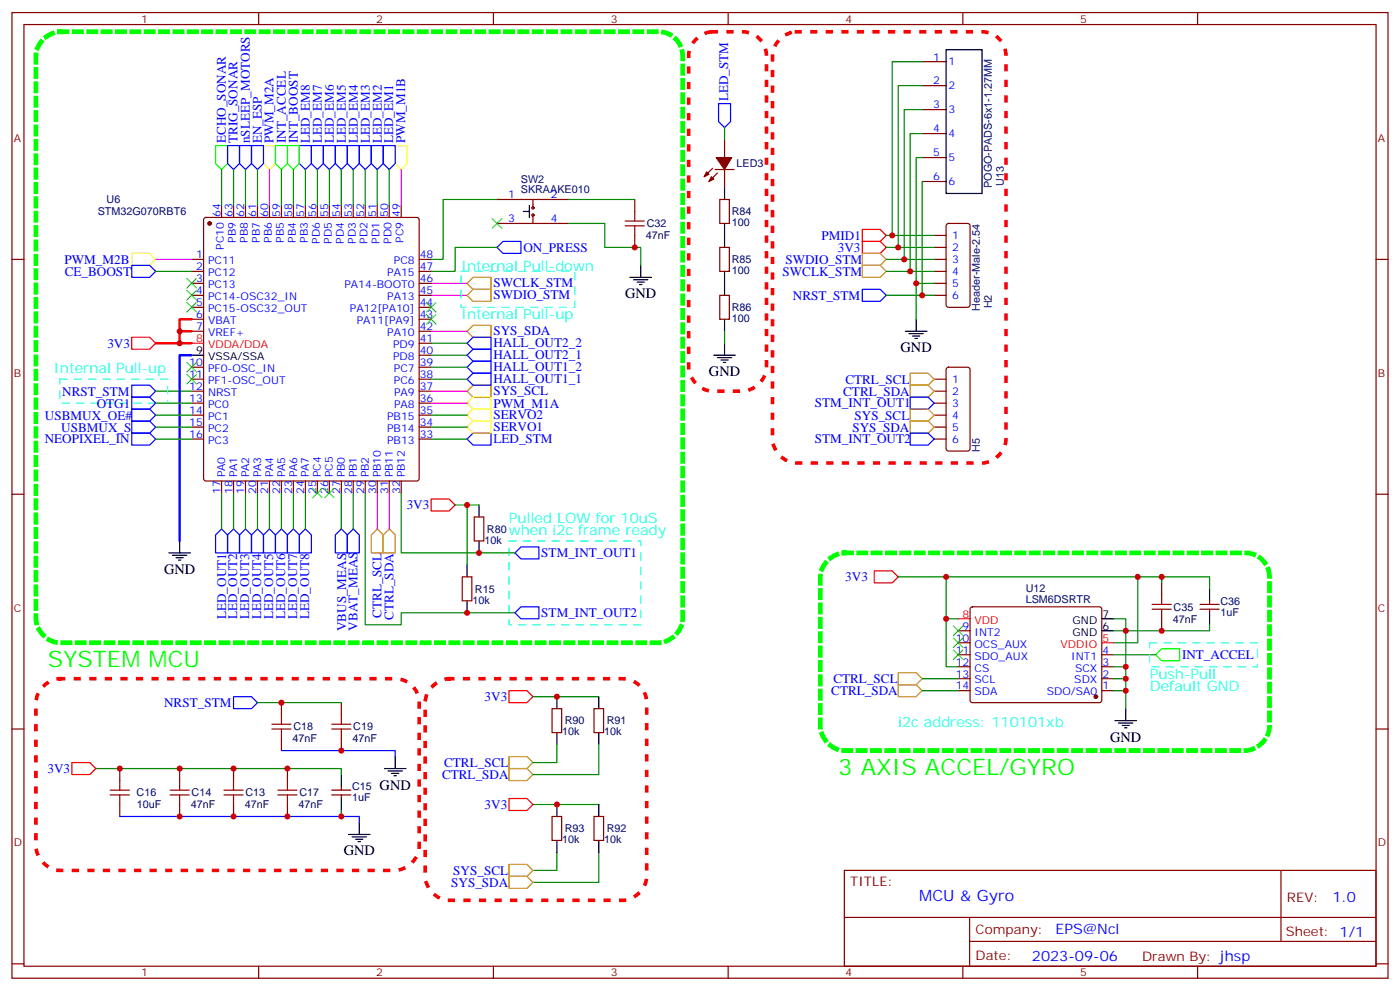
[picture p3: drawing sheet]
<svg xmlns="http://www.w3.org/2000/svg" width="412mm" height="292mm" viewBox="0 0 412 292" stroke-linecap="round" stroke-linejoin="round" font-family="sans-serif">
<g fill="none" stroke="#870000" stroke-width=".35">
<path d="M3.5 3.7h405.4v284.3h-405.4zM7.1 7.2h398.2v277.3h-398.2zM76.2 3.7v3.5M145.3 3.7v3.5M214.5 3.7v3.5M271.6 18.2h7.1M283.6 3.7v3.5M352.8 3.7v3.5M271.6 25.2h7.1M271.6 32.3h7.1M271.6 39.3h7.1M146.4 58.7h21.2"/>
<path d="M157 58.7v2.5M187 58.7v3.6M209.9 49.6l-2.5 2.4M210.6 49.9h5.7M211.3 51l-2.5 2.4M212 58.7h2.8v7.1h-2.8zM213.4 41.1v5.3M213.4 49.9v5.3M271.6 46.4h7.1M271.6 53.4h7.1M3.5 76.4h3.6M56.4 76.4h3.6"/>
<path d="M56.4 79.9h3.6M60.2 64.2l.5-.2h62.1l.5 .2 .2 .5v76.2l-.3 .5-.4 .2h-62.1l-.5-.2-.2-.5v-76.2zM65.3 60.5v3.5M68.8 60.5v3.5M72.3 60.5v3.5M75.8 60.5v3.5M79.4 60.5v3.5M82.9 60.5v3.5M86.4 60.5v3.5M90 60.5v3.5M93.5 60.5v3.5M97 60.5v3.5"/>
<path d="M100.5 60.5v3.5M104.1 60.5v3.5M107.6 60.5v3.5M111.1 60.5v3.5M114.7 60.5v3.5M118.2 60.5v3.5M123.5 76.4h3.5M123.5 79.9h3.5M146.4 65.8h21.2M157 63.3v2.5M187 69.3v3.5M212 72.8h2.8v7.1h-2.8z"/>
<path d="M275.2 76.4h3.5M275.2 79.9h3.5M275.2 69.3h3.5M275.2 72.8h3.5M278.9 66l.5-.2h5.6l.7 .4 .1 23.6-.5 .6-5.9 .1-.7-.5v-23.5zM405.3 76.4h3.6M56.4 83.4h3.6M56.4 87h3.6M56.4 90.5h3.6M56.4 94h3.6M56.4 97.5h3.6M123.5 83.4h3.5"/>
<path d="M123.5 87h3.5M123.5 90.5h3.5M123.5 94h3.5M123.5 97.5h3.5M212 87h2.8v7h-2.8zM275.2 83.4h3.5M275.2 87h3.5M56.4 108.1h3.6M56.4 111.7h3.6M56.4 115.2h3.6M56.4 118.7h3.6M123.5 108.1h3.5"/>
<path d="M123.5 111.7h3.5M123.5 115.2h3.5M123.5 118.7h3.5M123.5 104.6h3.5M123.5 101.1h3.5M275.2 111.7h3.5M275.2 115.2h3.5M275.2 118.7h3.5M278.9 108.3l.5-.2h5.6l.7 .5 .1 23.5-.5 .7h-5.9l-.7-.4v-23.6zM56.4 122.2h3.6M56.4 125.8h3.6M56.4 129.3h3.6"/>
<path d="M123.5 122.2h3.5M123.5 125.8h3.5M123.5 129.3h3.5M275.2 122.2h3.5M275.2 125.8h3.5M275.2 129.3h3.5M3.5 145.5h3.6M65.3 141.6v3.6M68.8 141.6v3.6M72.3 141.6v3.6M75.8 141.6v3.6M79.4 141.6v3.6"/>
<path d="M82.9 141.6v3.6M86.4 141.6v3.6M90 141.6v3.6M93.5 141.6v3.6M97 141.6v3.6M100.5 141.6v3.6M104.1 141.6v3.6M107.6 141.6v3.6M111.1 141.6v3.6M114.7 141.6v3.6M118.2 141.6v3.6M139.7 152.2h2.8v7.1h-2.8z"/>
<path d="M405.3 145.5h3.6M136.2 169.9h2.8v7h-2.8zM286 178.9l.5-.2h37.3l.5 .2 .3 .5-.1 27.1-.7 .4-37.6-.1-.4-.6v-26.8zM342.2 171.6v3.6M353.5 179.4h5.6M353.5 178h5.6M356.3 176.9v1.1M356.3 179.4v1M282.2 199.8h3.6M282.2 196.3h3.6M282.2 192.8h3.6M282.2 185.7h3.6"/>
<path d="M282.2 189.3h3.6M324.6 199.8h3.5M324.6 196.3h3.5M324.6 192.8h3.5M342.2 182.2v3.5M3.5 214.7h3.6M82.9 206.9v3.5M82.9 217.5v3.5M100.5 206.9v3.5M100.5 217.5v3.5M162.6 208.7h2.9v7h-2.9zM175 208.7h2.8v7h-2.8z"/>
<path d="M282.2 203.4h3.6M324.6 203.4h3.5M405.3 214.7h3.6M35.3 226.3v3.5M35.3 236.9v3.5M52.9 226.3v3.5M52.9 236.9v3.5M68.8 226.3v3.5M68.8 236.9v3.5M84.7 226.3v3.5M84.7 236.9v3.5M97.7 234.1h5.7"/>
<path d="M97.7 232.7h5.7M100.5 231.6v1.1M100.5 234.1v1M162.6 240.4h2.9v7.1h-2.9zM175 240.4h2.8v7.1h-2.8zM248.7 256.3h156.6v28.2h-156.6zM377.3 256.3v20.9M248.7 270.1h156.5M285.6 277.2h119.6M285.6 270.1v14.2M3.5 283.8h3.6M76.2 284.5v3.5"/>
<path d="M145.3 284.5v3.5M214.5 284.5v3.5M283.6 284.5v3.5M352.8 284.5v3.5M405.3 283.8h3.6"/>
<circle cx="157" cy="63.3" r=".35"/>
<circle cx="157" cy="61.2" r=".35"/>
</g>
<path d="M254 71.1h5.3l1.8 1.7-1.8 1.8h-5.3zM254 67.6h5.3l1.8 1.7-1.8 1.8h-5.3zM38.8 99.3h5.3l1.8 1.8-1.8 1.7h-5.3zM56.4 101.1h3.6M127 146.9h5.3l1.8 1.8-1.8 1.8h-5.3zM257.5 168.1h5.3l1.8 1.8-1.8 1.7h-5.3zM282.2 182.2h3.6M324.6 189.3h3.5M149.9 203.4h5.3l1.8 1.7-1.8 1.8h-5.3zM21.2 224.5h5.3l1.7 1.8-1.7 1.8h-5.3zM149.9 235.1h5.3l1.8 1.8-1.8 1.8h-5.3z" fill="none" stroke="#f00" stroke-width=".35"/>
<g fill="none" stroke="#c90" stroke-width=".35">
<path d="M254 74.6h5.3l1.8 1.8-1.8 1.7h-5.3zM254 78.1h5.3l1.8 1.8-1.8 1.8h-5.3zM137.6 83.4l1.7-1.7h5.3v3.5h-5.3zM137.6 87l1.7-1.8h5.3v3.5h-5.3zM137.6 97.5l1.7-1.7h5.3v3.5h-5.3zM139.3 113.4h5.3v3.5h-5.3l-1.7-1.7zM268.1 109.9h5.3l1.8 1.8-1.8 1.7h-5.3zM268.1 113.4h5.3l1.8 1.8-1.8 1.7h-5.3zM268.1 124h5.3l1.8 1.8-1.8 1.7h-5.3zM268.1 120.5h5.3l1.8 1.7-1.8 1.8h-5.3zM111.1 155.8l1.8 1.7v5.3h-3.5v-5.3zM114.7 155.8l1.7 1.7v5.3h-3.5v-5.3z"/>
<path d="M264.6 198.1h5.3l1.7 1.7-1.7 1.8h-5.3zM264.6 201.6h5.3l1.7 1.8-1.7 1.7h-5.3zM149.9 222.8h5.3l1.8 1.7-1.8 1.8h-5.3zM149.9 226.3h5.3l1.8 1.8-1.8 1.7h-5.3zM149.9 254.5h5.3l1.8 1.8-1.8 1.8h-5.3zM149.9 258.1h5.3l1.8 1.7-1.8 1.8h-5.3z"/>
</g>
<path d="M127 83.4h10.6M127 87h10.6M127 97.5h10.6M127 115.2h10.6M111.1 145.2v10.6M114.7 145.2v10.6" fill="none" stroke="#c0c" stroke-width=".35"/>
<g fill="none" stroke="#00f" stroke-width=".35">
<path d="M211.7 30.5h3.5v5.3l-1.8 1.8-1.7-1.8zM67 42.9h3.6v5.3l-1.8 1.7-1.8-1.7zM70.6 42.9h3.5v5.3l-1.8 1.7-1.7-1.7zM74.1 42.9h3.5v5.3l-1.8 1.7-1.7-1.7zM88.2 42.9h3.5v5.3l-1.7 1.7-1.8-1.7zM91.7 42.9h3.5v5.3l-1.7 1.7-1.8-1.7zM95.2 42.9h3.6v5.3l-1.8 1.7-1.8-1.7zM98.8 42.9h3.5v5.3l-1.8 1.7-1.7-1.7zM102.3 42.9h3.5v5.3l-1.7 1.7-1.8-1.7zM105.8 42.9h3.6v5.3l-1.8 1.7-1.8-1.7zM109.4 42.9h3.5v5.3l-1.8 1.7-1.7-1.7zM112.9 42.9h3.5v5.3l-1.7 1.7-1.8-1.7z"/>
<path d="M38.8 78.1h5.3l1.8 1.8-1.8 1.8h-5.3zM146.4 72.8l1.8-1.7h5.3v3.5h-5.3zM254 85.2h5.3l1.8 1.8-1.8 1.7h-5.3zM38.8 113.4h5.3l1.8 1.8-1.8 1.7h-5.3zM38.8 116.9h5.3l1.8 1.8-1.8 1.8h-5.3zM137.6 111.7l1.7-1.8h5.3v3.5h-5.3zM137.6 108.1l1.7-1.7h5.3v3.5h-5.3zM137.6 104.6l1.7-1.8h5.3v3.6h-5.3zM137.6 101.1l1.7-1.8h5.3v3.5h-5.3zM268.1 116.9h5.3l1.8 1.8-1.8 1.8h-5.3zM38.8 120.5h5.3l1.8 1.7-1.8 1.8h-5.3zM38.8 124h5.3l1.8 1.8-1.8 1.7h-5.3z"/>
<path d="M38.8 127.5h5.3l1.8 1.8-1.8 1.8h-5.3zM137.6 129.3l1.7-1.8h5.3v3.6h-5.3zM268.1 127.5h5.3l1.8 1.8-1.8 1.8h-5.3zM65.3 155.8l1.7 1.7v5.3h-3.5v-5.3zM68.8 155.8l1.8 1.7v5.3h-3.6v-5.3zM70.6 157.5l1.7-1.7 1.8 1.7v5.3h-3.5zM75.8 155.8l1.8 1.7v5.3h-3.5v-5.3zM79.4 155.8l1.7 1.7v5.3h-3.5v-5.3zM82.9 155.8l1.8 1.7v5.3h-3.6v-5.3zM86.4 155.8l1.8 1.7v5.3h-3.5v-5.3zM90 155.8l1.7 1.7v5.3h-3.5v-5.3zM100.5 155.8l1.8 1.7v5.3h-3.5v-5.3z"/>
<path d="M104.1 155.8l1.7 1.7v5.3h-3.5v-5.3zM151.7 162.8l1.8-1.8h5.2v3.6h-5.2zM153.5 178.7h5.2v3.5h-5.2l-1.8-1.8zM68.8 205.1h5.3l1.7 1.8-1.7 1.8h-5.3zM82.9 221h33.5v1.8M35.3 240.4h70.5v1.8"/>
</g>
<g fill="#870000" stroke="#870000" stroke-width=".35">
<path d="M209.5 52l.8 .7-1.5 .7z"/>
<path d="M208.1 50.6l.7 .7-1.4 .7z"/>
<path d="M211 46.4h4.5l-2.1 3.5z"/>
<circle cx="61.7" cy="65.8" r=".53"/>
<circle cx="322.8" cy="205.1" r=".53"/>
</g>
<g fill="none" stroke="#000" stroke-width=".35">
<path d="M278.7 14.6h10.6v42.4h-10.6zM213.4 55.2v3.5M154.2 62.3h1.7M155.9 60.5v3.5M188.7 78.1v3.6M213.4 65.8v7M213.4 79.9v7.1M185.6 81.7h6.3M186.6 82.4h4.3M187.7 83.1h2.1M188.4 83.8h.7M213.4 94v3.5"/>
<path d="M266.7 97.5h6.3M267.8 98.2h4.2M268.8 99h2.1M269.5 99.7h.7M269.9 94v3.5M56.4 104.6h3.6M210.3 104.6h6.3M211.3 105.3h4.2M212.4 106h2.1M213.1 106.7h.7M213.4 101.1v3.5M52.9 159.3v3.5"/>
<path d="M141.1 148.7v3.5M141.1 159.3v3.5M49.7 162.8h6.4M50.8 163.5h4.2M51.9 164.2h2.1M52.6 164.9h.7M137.6 166.3v3.6M137.6 176.9v3.5M356.3 173.4v3.5M324.6 185.7h3.5M324.6 182.2h3.5M356.3 180.4v3.6"/>
<path d="M164 205.1v3.6M164 215.7v3.6M176.4 205.1v3.6M176.4 215.7v3.6M328.4 212.2h6.4M329.5 212.9h4.2M330.6 213.6h2.1M331.3 214.3h.7M331.6 208.7v3.5M100.5 228.1v3.5M100.5 235.1v3.6M113.2 226.3h6.4"/>
<path d="M114.3 227h4.2M115.4 227.7h2.1M116.1 228.4h.7M116.4 222.8v3.5M164 236.9v3.5M176.4 236.9v3.5M102.7 245.7h6.3M103.7 246.4h4.2M104.8 247.1h2.1M105.5 247.8h.7M105.8 242.2v3.5M164 247.5v3.5"/>
<path d="M176.4 247.5v3.5"/>
</g>
<path d="M52.9 97.5h3.5M56.4 94h-3.5v7.1M45.9 101.1h10.5" fill="none" stroke="#f00" stroke-width=".71"/>
<g fill="none" stroke="#008700" stroke-width=".35">
<path d="M271.6 18.2h-8.8v51.1M213.4 37.6v3.5M271.6 25.2h-7v47.6M271.6 32.3h-5.3v44.1M271.6 39.3h-3.5v40.6M65.3 49.9v10.6M68.8 49.9v10.6M72.3 49.9v10.6M75.8 49.9v10.6M82.9 49.9v10.6M86.4 49.9v10.6M90 49.9v10.6"/>
<path d="M93.5 49.9v10.6M97 49.9v10.6M100.5 49.9v10.6M104.1 49.9v10.6M107.6 49.9v10.6M111.1 49.9v10.6M114.7 49.9v10.6M146.4 58.7h-15.9v17.7h-3.5M167.6 58.7h19.4M271.6 46.4h-1.7v37M271.6 53.4v33.6M45.9 79.9h10.5"/>
<path d="M146.4 72.8h-12.3v7.1h-7.1M167.6 65.8h10.6v7h10.5v5.3M261.1 79.9h14.1M261.1 76.4h14.1M261.1 72.8h14.1M261.1 69.3h14.1M213.4 97.5v3.6M261.1 87h14.1M275.2 83.4h-5.3v10.6M45.9 115.2h10.5M45.9 118.7h10.5M127 101.1h10.6"/>
<path d="M127 104.6h10.6M127 108.1h10.6M127 111.7h10.6M45.9 122.2h10.5M45.9 125.8h10.5M45.9 129.3h10.5M127 122.2h10.6M127 125.8h10.6M127 129.3h10.6M65.3 145.2v10.6M68.8 145.2v10.6M72.3 145.2v10.6"/>
<path d="M75.8 145.2v10.6M79.4 145.2v10.6M82.9 145.2v10.6M86.4 145.2v10.6M90 145.2v10.6M100.5 145.2v10.6M104.1 145.2v10.6M107.6 145.2v38.8h10.6v-3.6h33.5M118.2 145.2v17.6h33.5M134.1 148.7h7M137.6 148.7v17.6M264.6 169.9h14.1v12.3h3.5"/>
<path d="M278.7 169.9h56.4v19.4h-7M335.1 169.9h21.2v3.5M342.2 169.9v1.7M271.6 199.8h10.6M278.7 182.2v14.1h3.5M328.1 182.2h3.5v26.5M328.1 196.3h3.5M328.1 199.8h3.5M328.1 192.8h12.3M356.3 184v1.7h-28.2M75.8 206.9h24.7M157 205.1h19.4"/>
<path d="M164 219.3v5.2h-7M176.4 219.3v8.8h-19.4M271.6 203.4h10.6M328.1 203.4h3.5M28.2 226.3h72.3v1.8M100.5 238.7v1.7M157 236.9h19.4M164 251v5.3h-7M176.4 251v8.8h-19.4"/>
</g>
<g fill="none" stroke="#a10000" stroke-width=".35">
<path d="M184.1 65.1h5.7M184.1 66.5h5.7M187 62.3v2.8M187 66.5v2.8M339.4 178h5.6M339.4 179.4h5.6M342.2 175.2v2.8M342.2 179.4v2.8M80.1 213.3h5.6M80.1 214.7h5.6M82.9 210.4v2.9M82.9 214.7v2.8"/>
<path d="M97.7 213.3h5.7M97.7 214.7h5.7M100.5 210.4v2.9M100.5 214.7v2.8M32.5 232.7h5.6M32.5 234.1h5.6M35.3 229.8v2.9M35.3 234.1v2.8M50.1 232.7h5.6M50.1 234.1h5.6M52.9 229.8v2.9M52.9 234.1v2.8"/>
<path d="M66 232.7h5.6M66 234.1h5.6M68.8 229.8v2.9M68.8 234.1v2.8M81.8 232.7h5.7M81.8 234.1h5.7M84.7 229.8v2.9M84.7 234.1v2.8"/>
</g>
<path d="M56.4 104.6h-3.5v54.7" fill="none" stroke="#00f" stroke-width=".71"/>
<path d="M135.8 79.9h33.5v10.6h-33.5zM17.6 111.7h31.8v7h-31.8zM149.9 159.3h38.8v24.7h-38.8zM338.7 189.3h31.7v7h-31.7z" fill="none" stroke="#0ff" stroke-width=".35" stroke-dasharray="2.1 2.1"/>
<path d="M209.9 9.3h8.8a7.1 7.1 0 0 1 7.1 7.1v91.7a7.6 7.6 0 0 1-7.1 7.1h-8.8a7.6 7.6 0 0 1-7.1-7.1v-91.7a7.6 7.6 0 0 1 7.1-7.1M234.6 9.3h54.7a7.1 7.1 0 0 1 7 7.1v112.9a7.6 7.6 0 0 1-7 7h-54.7a7.6 7.6 0 0 1-7.1-7v-112.9a7.6 7.6 0 0 1 7.1-7.1M17.6 199.8h98.8a7.1 7.1 0 0 1 7.1 7.1v42.3a7.6 7.6 0 0 1-7.1 7.1h-98.8a7.6 7.6 0 0 1-7-7.1v-42.3a7.6 7.6 0 0 1 7-7.1M132.3 199.8h51.1a7.1 7.1 0 0 1 7.1 7.1v51.2a7.6 7.6 0 0 1-7.1 7h-51.1a7.6 7.6 0 0 1-7.1-7v-51.2a7.6 7.6 0 0 1 7.1-7.1" fill="none" stroke="#f00" stroke-width="1.1" stroke-dasharray="1.1 3.5"/>
<path d="M77.6 42.9h3.5v5.3l-1.7 1.7-1.8-1.7zM116.4 42.9h3.5v5.3l-1.7 1.7-1.8-1.7zM38.8 74.6h5.3l1.8 1.8-1.8 1.7h-5.3zM137.6 118.7l1.7-1.8h5.3v3.6h-5.3zM137.6 125.8l1.7-1.8h5.3v3.5h-5.3zM137.6 122.2l1.7-1.7h5.3v3.5h-5.3z" fill="none" stroke="#ff0" stroke-width=".35"/>
<path d="M79.4 49.9v10.6M118.2 49.9v10.6M45.9 76.4h10.5M127 118.7h10.6" fill="none" stroke="#f0f" stroke-width=".35"/>
<path d="M63.5 42.9h3.5v5.3l-1.7 1.7-1.8-1.7zM81.1 42.9h3.6v5.3l-1.8 1.7-1.8-1.7zM84.7 42.9h3.5v5.3l-1.8 1.7-1.7-1.7zM340.4 192.8l1.8-1.8h5.3v3.6h-5.3z" fill="none" stroke="#0f0" stroke-width=".35"/>
<g fill="none" stroke="#3c3" stroke-width=".35">
<path d="M145 64.4l2.8 2.8M147.8 64.4l-2.8 2.8M55 82l2.9 2.8M55 85.5l2.9 2.9M55 89.1l2.9 2.8M57.9 82l-2.9 2.8M57.9 85.5l-2.9 2.9M57.9 89.1l-2.9 2.8M125.6 89.1l2.8 2.8M125.6 92.6l2.8 2.8M128.4 89.1l-2.8 2.8M128.4 92.6l-2.8 2.8"/>
<path d="M55 106.7l2.9 2.8M55 110.2l2.9 2.9M57.9 106.7l-2.9 2.8M57.9 110.2l-2.9 2.9M92.1 143.8l2.8 2.8M94.9 143.8l-2.8 2.8M95.6 143.8l2.8 2.8M98.4 143.8l-2.8 2.8M280.8 184.3l2.8 2.8M280.8 187.9l2.8 2.8M280.8 191.4l2.8 2.8M283.6 184.3l-2.8 2.8"/>
<path d="M283.6 187.9l-2.8 2.8M283.6 191.4l-2.8 2.8"/>
</g>
<path d="M17.6 9.3h176.4a7.1 7.1 0 0 1 7.1 7.1v165.8a7.6 7.6 0 0 1-7.1 7.1h-176.4a7.6 7.6 0 0 1-7-7.1v-165.8a7.6 7.6 0 0 1 7-7.1M248.7 162.8h118.2a7.1 7.1 0 0 1 7 7.1v44.1a7.6 7.6 0 0 1-7 7h-118.2a7.6 7.6 0 0 1-7-7v-44.1a7.6 7.6 0 0 1 7-7.1" fill="none" stroke="#0f0" stroke-width="1.4" stroke-dasharray="2.1 2.1"/>
<g fill="#c00">
<circle cx="52.9" cy="101.1" r=".88"/>
<circle cx="52.9" cy="97.5" r=".88"/>
<circle cx="52.9" cy="226.3" r=".88"/>
<circle cx="35.3" cy="226.3" r=".88"/>
<circle cx="100.5" cy="221" r=".88"/>
<circle cx="82.9" cy="206.9" r=".88"/>
<circle cx="68.8" cy="226.3" r=".88"/>
<circle cx="84.7" cy="226.3" r=".88"/>
<circle cx="52.9" cy="240.4" r=".88"/>
<circle cx="68.8" cy="240.4" r=".88"/>
<circle cx="84.7" cy="240.4" r=".88"/>
<circle cx="100.5" cy="240.4" r=".88"/>
<circle cx="187" cy="72.8" r=".88"/>
<circle cx="141.1" cy="162.8" r=".88"/>
<circle cx="137.6" cy="180.4" r=".88"/>
<circle cx="137.6" cy="148.7" r=".88"/>
<circle cx="331.6" cy="185.7" r=".88"/>
<circle cx="331.6" cy="196.3" r=".88"/>
<circle cx="331.6" cy="199.8" r=".88"/>
<circle cx="331.6" cy="203.4" r=".88"/>
<circle cx="278.7" cy="169.9" r=".88"/>
<circle cx="278.7" cy="182.2" r=".88"/>
<circle cx="335.1" cy="169.9" r=".88"/>
<circle cx="342.2" cy="169.9" r=".88"/>
<circle cx="342.2" cy="185.7" r=".88"/>
<circle cx="262.8" cy="69.3" r=".88"/>
<circle cx="264.6" cy="72.8" r=".88"/>
<circle cx="266.3" cy="76.4" r=".88"/>
<circle cx="268.1" cy="79.9" r=".88"/>
<circle cx="269.9" cy="83.4" r=".88"/>
<circle cx="271.6" cy="87" r=".88"/>
<circle cx="164" cy="205.1" r=".88"/>
<circle cx="164" cy="236.9" r=".88"/>
</g>
<g font-size="6.7" fill="#0f0">
<text x="14.1" y="196.3">SYSTEM MCU</text>
<text x="246.9" y="228.1">3 AXIS ACCEL/GYRO</text>
</g>
<text font-size="4.6" fill="#00f" x="270.8" y="265.3">MCU &amp; Gyro</text>
<g font-size="4.2" fill="#0ff">
<text x="135.8" y="79.9">Internal Pull-down</text>
<text x="135.8" y="94">Internal Pull-up</text>
<text x="15.9" y="109.9">Internal Pull-up</text>
<text x="149.9" y="154">Pulled LOW for 10uS</text>
<text x="149.9" y="157.5">when i2c frame ready</text>
<text x="338.7" y="199.8">Push-Pull</text>
<text x="338.7" y="203.4">Default GND</text>
<text x="264.6" y="214">i2c address: 110101xb</text>
</g>
<g font-size="4.2">
<text x="184.1" y="87.8">GND</text>
<text x="265.3" y="103.7">GND</text>
<text x="208.8" y="110.8">GND</text>
<text x="48.3" y="169">GND</text>
<text x="327" y="218.4">GND</text>
<text x="111.8" y="232.5">GND</text>
<text x="101.2" y="251.9">GND</text>
</g>
<g font-size="4.2" fill="#00f">
<text x="392.5" y="265.6">1.0</text>
<text x="310.9" y="275.1">EPS@Ncl</text>
<text x="304" y="282.9">2023-09-06</text>
</g>
<g font-size="3.9" fill="#00f">
<text x="214.5" y="29.8" transform="rotate(-90 214.5 29.8)">LED_STM</text>
<text x="66.5" y="42.2" transform="rotate(-90 66.5 42.2)">ECHO_SONAR</text>
<text x="70" y="42.2" transform="rotate(-90 70 42.2)">TRIG_SONAR</text>
<text x="73.6" y="42.2" transform="rotate(-90 73.6 42.2)">nSLEEP_MOTORS</text>
<text x="77.1" y="42.2" transform="rotate(-90 77.1 42.2)">EN_ESP</text>
<text x="80.6" y="42.2" transform="rotate(-90 80.6 42.2)">PWM_M2A</text>
<text x="84.2" y="42.2" transform="rotate(-90 84.2 42.2)">INT_ACCEL</text>
<text x="87.7" y="42.2" transform="rotate(-90 87.7 42.2)">INT_BOOST</text>
<text x="91.3" y="42.2" transform="rotate(-90 91.3 42.2)">LED_EM8</text>
<text x="94.8" y="42.2" transform="rotate(-90 94.8 42.2)">LED_EM7</text>
<text x="98.4" y="42.2" transform="rotate(-90 98.4 42.2)">LED_EM6</text>
<text x="101.9" y="42.2" transform="rotate(-90 101.9 42.2)">LED_EM5</text>
<text x="105.4" y="42.2" transform="rotate(-90 105.4 42.2)">LED_EM4</text>
<text x="109" y="42.2" transform="rotate(-90 109 42.2)">LED_EM3</text>
<text x="112.5" y="42.2" transform="rotate(-90 112.5 42.2)">LED_EM2</text>
<text x="115.8" y="42.2" transform="rotate(-90 115.8 42.2)">LED_EM1</text>
<text x="119.4" y="42.2" transform="rotate(-90 119.4 42.2)">PWM_M1B</text>
<text x="242" y="70.6">PMID1</text>
<text x="19" y="77.7">PWM_M2B</text>
<text x="154.2" y="74.1">ON_PRESS</text>
<text x="231.3" y="77.7">SWDIO_STM</text>
<text x="246.8" y="74.2">3V3</text>
<text x="19.1" y="81.2">CE_BOOST</text>
<text x="230.5" y="81.2">SWCLK_STM</text>
<text x="145.3" y="84.6">SWCLK_STM</text>
<text x="145.3" y="88.1">SWDIO_STM</text>
<text x="233.5" y="88.3">NRST_STM</text>
<text x="145.3" y="98.7">SYS_SDA</text>
<text x="31.6" y="102.4">3V3</text>
<text x="145.3" y="105.8">HALL_OUT2_1</text>
<text x="145.3" y="102.3">HALL_OUT2_2</text>
<text x="145.3" y="112.8">HALL_OUT1_1</text>
<text x="145.3" y="109.3">HALL_OUT1_2</text>
<text x="249" y="112.9">CTRL_SCL</text>
<text x="18.3" y="116.5">NRST_STM</text>
<text x="28.5" y="120">OTG1</text>
<text x="145.3" y="116.4">SYS_SCL</text>
<text x="240" y="120">STM_INT_OUT1</text>
<text x="248.4" y="116.5">CTRL_SDA</text>
<text x="13.2" y="123.5">USBMUX_OE#</text>
<text x="145.3" y="120">PWM_M1A</text>
<text x="145.3" y="123.4">SERVO2</text>
<text x="251.7" y="123.5">SYS_SCL</text>
<text x="13.2" y="130.6">NEOPIXEL_IN</text>
<text x="18" y="127.1">USBMUX_S</text>
<text x="145.3" y="130.5">LED_STM</text>
<text x="145.3" y="127">SERVO1</text>
<text x="240" y="130.6">STM_INT_OUT2</text>
<text x="251.1" y="127.1">SYS_SDA</text>
<text x="119.8" y="150">3V3</text>
<text x="159.5" y="164">STM_INT_OUT1</text>
<text x="249" y="171.2">3V3</text>
<text x="66.6" y="182.3" transform="rotate(-90 66.6 182.3)">LED_OUT1</text>
<text x="69.9" y="182.3" transform="rotate(-90 69.9 182.3)">LED_OUT2</text>
<text x="73.4" y="182.3" transform="rotate(-90 73.4 182.3)">LED_OUT3</text>
<text x="77" y="182.3" transform="rotate(-90 77 182.3)">LED_OUT4</text>
<text x="80.5" y="182.3" transform="rotate(-90 80.5 182.3)">LED_OUT5</text>
<text x="84" y="182.3" transform="rotate(-90 84 182.3)">LED_OUT6</text>
<text x="87.5" y="182.3" transform="rotate(-90 87.5 182.3)">LED_OUT7</text>
<text x="91.1" y="182.3" transform="rotate(-90 91.1 182.3)">LED_OUT8</text>
<text x="101.9" y="185.9" transform="rotate(-90 101.9 185.9)">VBUS_MEAS</text>
<text x="105.4" y="185.7" transform="rotate(-90 105.4 185.7)">VBAT_MEAS</text>
<text x="112.4" y="181.9" transform="rotate(-90 112.4 181.9)">CTRL_SCL</text>
<text x="115.9" y="182.5" transform="rotate(-90 115.9 182.5)">CTRL_SDA</text>
<text x="159.5" y="181.6">STM_INT_OUT2</text>
<text x="348.2" y="194.1">INT_ACCEL</text>
<text x="245.5" y="201.1">CTRL_SCL</text>
<text x="48.3" y="208.2">NRST_STM</text>
<text x="142.7" y="206.5">3V3</text>
<text x="244.9" y="204.7">CTRL_SDA</text>
<text x="14" y="227.6">3V3</text>
<text x="130.8" y="225.8">CTRL_SCL</text>
<text x="130.2" y="229.4">CTRL_SDA</text>
<text x="142.7" y="238.2">3V3</text>
<text x="133.5" y="257.6">SYS_SCL</text>
<text x="132.9" y="261.1">SYS_SDA</text>
</g>
<g font-size="3.9" fill="#800">
<text x="250.5" y="260.9">TITLE:</text>
<text x="379.1" y="265.6">REV:</text>
<text x="287.4" y="275.1">Company:</text>
<text x="378.7" y="275.7">Sheet: 1/1</text>
<text x="287.4" y="282.8">Date:</text>
<text x="336.4" y="282.8">Drawn By: jhsp</text>
</g>
<g font-size="3.2" fill="#800">
<text x="41.6" y="6.7">1</text>
<text x="110.8" y="6.7">2</text>
<text x="179.9" y="6.7">3</text>
<text x="249.1" y="6.7">4</text>
<text x="318.2" y="6.7">5</text>
<text x="4.1" y="41.8">A</text>
<text x="405.9" y="41.8">A</text>
<text x="4.1" y="110.9">B</text>
<text x="405.9" y="110.9">B</text>
<text x="4.1" y="180.1">C</text>
<text x="405.9" y="180.1">C</text>
<text x="4.1" y="249.2">D</text>
<text x="405.9" y="249.2">D</text>
<text x="41.6" y="287.5">1</text>
<text x="110.8" y="287.5">2</text>
<text x="179.9" y="287.5">3</text>
<text x="249.1" y="287.5">4</text>
<text x="318.2" y="287.5">5</text>
</g>
<g font-size="3.2" fill="#00f">
<text x="274.9" y="17.8">1</text>
<text x="279.4" y="19.2">1</text>
<text x="274.9" y="24.9">2</text>
<text x="279.4" y="26.3">2</text>
<text x="274.9" y="31.9">3</text>
<text x="279.4" y="33.3">3</text>
<text x="274.9" y="39">4</text>
<text x="279.4" y="40.4">4</text>
<text x="274.9" y="46">5</text>
<text x="279.4" y="47.4">5</text>
<text x="274.9" y="53.1">6</text>
<text x="149.7" y="58.4">1</text>
<text x="162.3" y="58.4">2</text>
<text x="279.4" y="54.5">6</text>
<text x="64.9" y="63.9" transform="rotate(-90 64.9 63.9)">64</text>
<text x="68.4" y="63.9" transform="rotate(-90 68.4 63.9)">63</text>
<text x="72" y="63.9" transform="rotate(-90 72 63.9)">62</text>
<text x="75.5" y="63.9" transform="rotate(-90 75.5 63.9)">61</text>
<text x="79" y="63.9" transform="rotate(-90 79 63.9)">60</text>
<text x="82.5" y="63.9" transform="rotate(-90 82.5 63.9)">59</text>
<text x="86.1" y="63.9" transform="rotate(-90 86.1 63.9)">58</text>
<text x="89.6" y="63.9" transform="rotate(-90 89.6 63.9)">57</text>
<text x="93.1" y="63.9" transform="rotate(-90 93.1 63.9)">56</text>
<text x="96.7" y="63.9" transform="rotate(-90 96.7 63.9)">55</text>
<text x="100.2" y="63.9" transform="rotate(-90 100.2 63.9)">54</text>
<text x="103.7" y="63.9" transform="rotate(-90 103.7 63.9)">53</text>
<text x="107.2" y="63.9" transform="rotate(-90 107.2 63.9)">52</text>
<text x="110.8" y="63.9" transform="rotate(-90 110.8 63.9)">51</text>
<text x="114.3" y="63.9" transform="rotate(-90 114.3 63.9)">50</text>
<text x="117.8" y="63.9" transform="rotate(-90 117.8 63.9)">49</text>
<text x="149.7" y="65.4">3</text>
<text x="162.3" y="65.4">4</text>
<text x="69.5" y="71.4" transform="rotate(-90 69.5 71.4)">PB9</text>
<text x="73" y="71.4" transform="rotate(-90 73 71.4)">PB8</text>
<text x="76.6" y="71.4" transform="rotate(-90 76.6 71.4)">PB7</text>
<text x="80.1" y="71.4" transform="rotate(-90 80.1 71.4)">PB6</text>
<text x="83.6" y="71.4" transform="rotate(-90 83.6 71.4)">PB5</text>
<text x="87.1" y="71.4" transform="rotate(-90 87.1 71.4)">PB4</text>
<text x="90.7" y="71.4" transform="rotate(-90 90.7 71.4)">PB3</text>
<text x="94.2" y="71.7" transform="rotate(-90 94.2 71.7)">PD6</text>
<text x="97.7" y="71.7" transform="rotate(-90 97.7 71.7)">PD5</text>
<text x="101.2" y="71.7" transform="rotate(-90 101.2 71.7)">PD4</text>
<text x="104.8" y="71.7" transform="rotate(-90 104.8 71.7)">PD3</text>
<text x="108.3" y="71.7" transform="rotate(-90 108.3 71.7)">PD2</text>
<text x="111.8" y="71.7" transform="rotate(-90 111.8 71.7)">PD1</text>
<text x="115.4" y="71.7" transform="rotate(-90 115.4 71.7)">PD0</text>
<text x="118.9" y="71.5" transform="rotate(-90 118.9 71.5)">PC9</text>
<text x="280.5" y="70.4">1</text>
<text x="57.8" y="76">1</text>
<text x="61.3" y="77.8">PC11</text>
<text x="66" y="73.5" transform="rotate(-90 66 73.5)">PC10</text>
<text x="116" y="77.8">PC8</text>
<text x="123.6" y="76">48</text>
<text x="280.5" y="73.9">2</text>
<text x="280.5" y="77.4">3</text>
<text x="57.8" y="79.6">2</text>
<text x="57.8" y="83.1">3</text>
<text x="61.3" y="81.3">PC12</text>
<text x="114.1" y="81.3">PA15</text>
<text x="123.6" y="83.1">46</text>
<text x="123.6" y="79.6">47</text>
<text x="280.5" y="81">4</text>
<text x="57.8" y="86.6">4</text>
<text x="61.3" y="84.8">PC13</text>
<text x="61.3" y="88.4">PC14-OSC32_IN</text>
<text x="101.5" y="84.8">PA14-BOOT0</text>
<text x="114.1" y="88.4">PA13</text>
<text x="123.6" y="86.6">45</text>
<text x="280.5" y="84.5">5</text>
<text x="280.5" y="88">6</text>
<text x="57.8" y="90.1">5</text>
<text x="57.8" y="93.7">6</text>
<text x="61.3" y="91.9">PC15-OSC32_OUT</text>
<text x="61.3" y="95.4">VBAT</text>
<text x="103.1" y="91.9">PA12[PA10]</text>
<text x="105.1" y="95.4">PA11[PA9]</text>
<text x="123.6" y="93.7">43</text>
<text x="123.6" y="90.1">44</text>
<text x="57.8" y="97.2">7</text>
<text x="61.3" y="99">VREF+</text>
<text x="114.1" y="99">PA10</text>
<text x="123.6" y="100.7">41</text>
<text x="123.6" y="97.2">42</text>
<text x="55.8" y="107.8">10</text>
<text x="115.8" y="106">PD8</text>
<text x="115.8" y="102.5">PD9</text>
<text x="123.6" y="107.8">39</text>
<text x="123.6" y="104.2">40</text>
<text x="55.8" y="111.3">11</text>
<text x="61.3" y="109.5">PF0-OSC_IN</text>
<text x="61.3" y="113.1">PF1-OSC_OUT</text>
<text x="116" y="113.1">PC6</text>
<text x="116" y="109.5">PC7</text>
<text x="123.6" y="111.3">38</text>
<text x="280.5" y="112.7">1</text>
<text x="55.8" y="114.8">12</text>
<text x="55.8" y="118.4">13</text>
<text x="61.3" y="116.6">NRST</text>
<text x="116.1" y="116.6">PA9</text>
<text x="123.6" y="118.4">36</text>
<text x="123.6" y="114.8">37</text>
<text x="280.5" y="116.2">2</text>
<text x="280.5" y="119.8">3</text>
<text x="55.8" y="121.9">14</text>
<text x="55.8" y="125.4">15</text>
<text x="61.3" y="120.1">PC0</text>
<text x="61.3" y="123.6">PC1</text>
<text x="114" y="123.6">PB15</text>
<text x="116.1" y="120.1">PA8</text>
<text x="123.6" y="125.4">34</text>
<text x="123.6" y="121.9">35</text>
<text x="280.5" y="123.3">4</text>
<text x="55.8" y="128.9">16</text>
<text x="61.3" y="127.2">PC2</text>
<text x="61.3" y="130.7">PC3</text>
<text x="114" y="130.7">PB13</text>
<text x="114" y="127.2">PB14</text>
<text x="123.6" y="128.9">33</text>
<text x="280.5" y="126.8">5</text>
<text x="280.5" y="130.4">6</text>
<text x="66.3" y="140.6" transform="rotate(-90 66.3 140.6)">PA0</text>
<text x="69.8" y="140.6" transform="rotate(-90 69.8 140.6)">PA1</text>
<text x="73.4" y="140.6" transform="rotate(-90 73.4 140.6)">PA2</text>
<text x="76.9" y="140.6" transform="rotate(-90 76.9 140.6)">PA3</text>
<text x="80.4" y="140.6" transform="rotate(-90 80.4 140.6)">PA4</text>
<text x="84" y="140.6" transform="rotate(-90 84 140.6)">PA5</text>
<text x="87.5" y="140.6" transform="rotate(-90 87.5 140.6)">PA6</text>
<text x="91" y="140.6" transform="rotate(-90 91 140.6)">PA7</text>
<text x="94.5" y="140.6" transform="rotate(-90 94.5 140.6)">PC4</text>
<text x="98.1" y="140.6" transform="rotate(-90 98.1 140.6)">PC5</text>
<text x="101.6" y="140.6" transform="rotate(-90 101.6 140.6)">PB0</text>
<text x="105.1" y="140.6" transform="rotate(-90 105.1 140.6)">PB1</text>
<text x="108.7" y="140.6" transform="rotate(-90 108.7 140.6)">PB2</text>
<text x="112.2" y="140.6" transform="rotate(-90 112.2 140.6)">PB10</text>
<text x="115.7" y="140.6" transform="rotate(-90 115.7 140.6)">PB11</text>
<text x="119.2" y="140.6" transform="rotate(-90 119.2 140.6)">PB12</text>
<text x="64.9" y="145.5" transform="rotate(-90 64.9 145.5)">17</text>
<text x="68.4" y="145.5" transform="rotate(-90 68.4 145.5)">18</text>
<text x="72" y="145.5" transform="rotate(-90 72 145.5)">19</text>
<text x="75.5" y="145.5" transform="rotate(-90 75.5 145.5)">20</text>
<text x="79" y="145.5" transform="rotate(-90 79 145.5)">21</text>
<text x="82.5" y="145.5" transform="rotate(-90 82.5 145.5)">22</text>
<text x="86.1" y="145.5" transform="rotate(-90 86.1 145.5)">23</text>
<text x="89.6" y="145.5" transform="rotate(-90 89.6 145.5)">24</text>
<text x="93.1" y="145.5" transform="rotate(-90 93.1 145.5)">25</text>
<text x="96.7" y="145.5" transform="rotate(-90 96.7 145.5)">26</text>
<text x="100.2" y="145.5" transform="rotate(-90 100.2 145.5)">27</text>
<text x="103.7" y="145.5" transform="rotate(-90 103.7 145.5)">28</text>
<text x="107.2" y="145.5" transform="rotate(-90 107.2 145.5)">29</text>
<text x="110.8" y="145.5" transform="rotate(-90 110.8 145.5)">30</text>
<text x="114.3" y="145.5" transform="rotate(-90 114.3 145.5)">31</text>
<text x="117.8" y="145.5" transform="rotate(-90 117.8 145.5)">32</text>
<text x="283.6" y="185.4">9</text>
<text x="281.5" y="188.9">10</text>
<text x="287.1" y="187.1">INT2</text>
<text x="287.1" y="190.7">OCS_AUX</text>
<text x="281.5" y="192.4">11</text>
<text x="281.5" y="196">12</text>
<text x="287.1" y="194.2">SDO_AUX</text>
<text x="287.1" y="197.7">CS</text>
<text x="315.6" y="194.2">INT1</text>
<text x="316.7" y="197.7">SCX</text>
<text x="324.7" y="196">3</text>
<text x="324.7" y="192.4">4</text>
<text x="281.5" y="199.5">13</text>
<text x="281.5" y="203">14</text>
<text x="287.1" y="201.3">SCL</text>
<text x="316.5" y="201.3">SDX</text>
<text x="324.7" y="203">1</text>
<text x="324.7" y="199.5">2</text>
<text x="287.1" y="204.8">SDA</text>
<text x="308.3" y="204.8">SDO/SA0</text>
</g>
<g font-size="3.2" fill="#000080">
<text x="153.4" y="53.7">SW2</text>
<text x="217" y="49.3">LED3</text>
<text x="31.4" y="59.9">U6</text>
<text x="153.4" y="57">SKRAAKE010</text>
<text x="292.2" y="55.4" transform="rotate(-90 292.2 55.4)">POGO-PADS-6x1-1.27MM</text>
<text x="295.7" y="54.7" transform="rotate(-90 295.7 54.7)">U13</text>
<text x="28.8" y="63.4">STM32G070RBT6</text>
<text x="215.5" y="63.4">R84</text>
<text x="190.3" y="70.4">47nF</text>
<text x="190.5" y="66.9">C32</text>
<text x="215.5" y="66.6">100</text>
<text x="215.5" y="77.5">R85</text>
<text x="215.5" y="80.7">100</text>
<text x="215.5" y="94.8">100</text>
<text x="215.5" y="91.6">R86</text>
<text x="288.7" y="91.5" transform="rotate(-90 288.7 91.5)">Header-Male-2.54</text>
<text x="292.2" y="90.8" transform="rotate(-90 292.2 90.8)">H2</text>
<text x="288.7" y="133.2" transform="rotate(-90 288.7 133.2)">H5</text>
<text x="142.7" y="160.1">10k</text>
<text x="143.4" y="156.9">R80</text>
<text x="139.2" y="177.8">10k</text>
<text x="139.9" y="174.5">R15</text>
<text x="302.1" y="177.6">LSM6DSRTR</text>
<text x="302.1" y="174.4">U12</text>
<text x="345.7" y="179.8">C35</text>
<text x="359.5" y="178.1">C36</text>
<text x="345.5" y="183.3">47nF</text>
<text x="359.5" y="181.3">1uF</text>
<text x="86.4" y="215.1">C18</text>
<text x="104.1" y="215.1">C19</text>
<text x="166.4" y="213.3">R90</text>
<text x="178.7" y="213.3">R91</text>
<text x="86.2" y="218.6">47nF</text>
<text x="103.8" y="218.6">47nF</text>
<text x="165.6" y="216.6">10k</text>
<text x="178" y="216.6">10k</text>
<text x="103.7" y="232.7">C15</text>
<text x="40.2" y="234.5">C16</text>
<text x="40.3" y="238">10uF</text>
<text x="56.2" y="238">47nF</text>
<text x="56.4" y="234.5">C14</text>
<text x="72.1" y="238">47nF</text>
<text x="72.3" y="234.5">C13</text>
<text x="88" y="238">47nF</text>
<text x="88.2" y="234.5">C17</text>
<text x="103.7" y="236">1uF</text>
<text x="166.4" y="245.1">R93</text>
<text x="178.7" y="245.1">R92</text>
<text x="165.6" y="248.3">10k</text>
<text x="178" y="248.3">10k</text>
</g>
<g font-size="3.2" fill="#f00">
<text x="57.8" y="100.7">8</text>
<text x="61.3" y="102.5">VDDA/DDA</text>
<text x="283.6" y="181.9">8</text>
<text x="287.1" y="183.6">VDD</text>
<text x="312.4" y="190.7">VDDIO</text>
<text x="324.7" y="188.9">5</text>
</g>
<g font-size="3.2">
<text x="57.8" y="104.2">9</text>
<text x="61.3" y="106">VSSA/SSA</text>
<text x="316" y="183.6">GND</text>
<text x="324.7" y="185.4">6</text>
<text x="324.7" y="181.9">7</text>
<text x="316" y="187.1">GND</text>
</g>
</svg>
